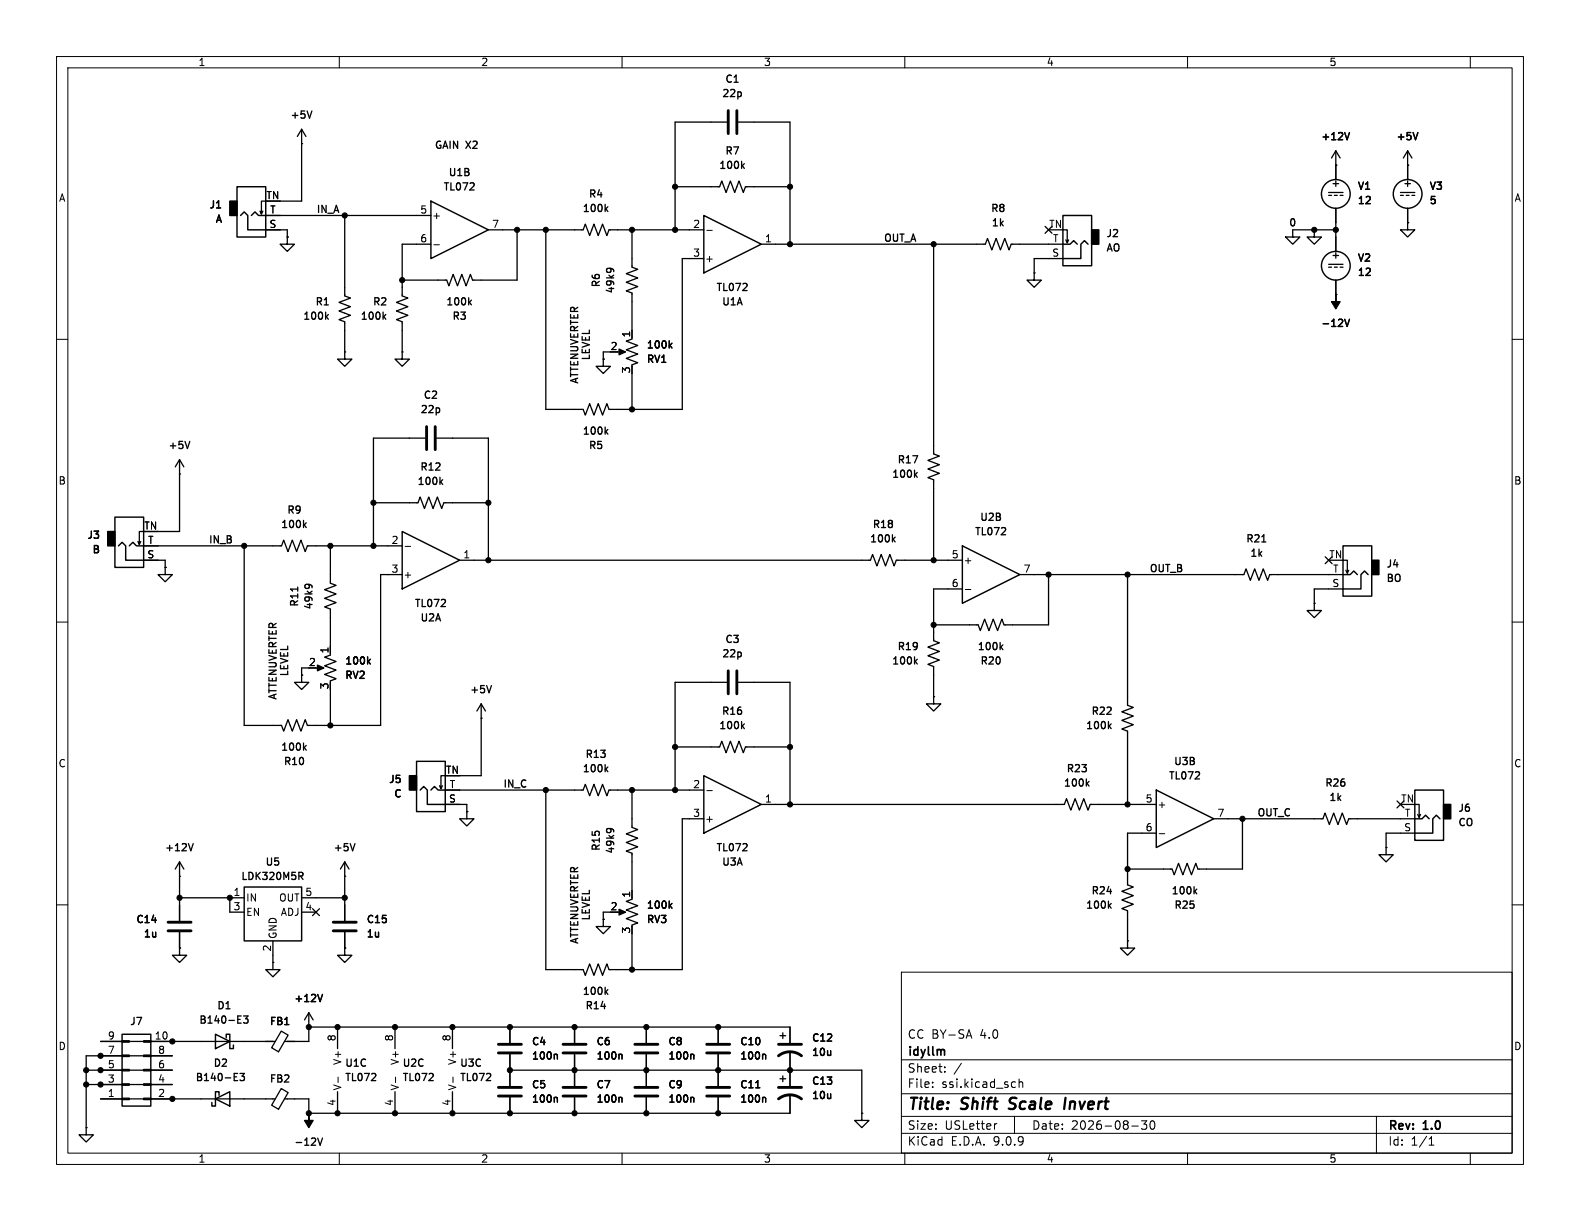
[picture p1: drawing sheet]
<svg xmlns="http://www.w3.org/2000/svg" width="279mm" height="216mm" viewBox="0 0 279 216" stroke-linecap="round" stroke-linejoin="round" font-family="sans-serif">
<g fill="none" stroke="#000" stroke-width=".18">
<path d="M10 10h259.4v195.9h-259.4zM12 12h255.4v191.9h-255.4zM60 10v2M110 10v2M160 10v2M210 10v2M260 10v2M76.7 43.3h1M125 40.7h1M10 60h2M267.4 60h2M71.6 96.6h1"/>
<path d="M10 110h2M170.7 104.2h1M267.4 110h2M125 139.8h1M205 147.4h1M10 160h2M159.4 171.9h108v32h-108zM267.4 160h2M59.8 190.5v.9M69.9 190.5v.9M80.1 190.5v.9M159.4 197.4h108"/>
<path d="M159.4 193.4h108M159.4 187.4h108M164.9 192.1v.2M164.9 191.4v.1M167.1 189.4v.2M167.1 188.7v.1M170 188l-1.3 1.9M171 183.2h.7M171.4 182.1l.5 1.5M176.3 198.7l-.3 .1M179.4 197.4v3M179.4 191.3l.2 .1"/>
<path d="M179.6 192.2l-.2 .1M180.2 190.8v1.5M180.2 191.4l.2-.1 .4 .1 .1 .9M200.1 199.1h1.2M201.9 198.2h.9l-.5 .6 .4 .1v.6l-.2 .2h-.4l-.2-.2M203.5 198.3l.2-.1a.81 .81 0 0 1 .6 .6 .81 .81 0 0 1-.3 .8l-.1 .1a.81 .81 0 0 1-.4-1.4zM243.4 197.4v6.5M60 203.9v2M110 203.9v2M159.4 200.4h108M160 203.9v2M210 203.9v2"/>
<path d="M252.7 202.5h.9M252.7 201.4l.4-.4v1.5M260 203.9v2"/>
</g>
<path d="M178.4 196l.3 .1M178.7 194.3l-.1 .2v.4M188.4 194.1l-.2 2" fill="none" stroke="#000" stroke-width=".4"/>
<g fill="none" stroke="#000" stroke-width=".23">
<path d="M55.2 19.6l-.5 1.3M131 16.4v.6M38.3 36.8h.7M46.5 37.3l-.3 .5M47 35.6h-.8v2.2l-.2-.5M47 38.1h29.2M53.3 25.4h.1M53.3 22.9l-.7 1.2M53.3 22.9l.8 1.2M53.3 22.9v12.7h-3.8M61 38.1v14.2l1 .4-2.1 .8 2.1 .7-2.1 .8 2.1 .8-2.1 .7 1.1 .4v5.3M83.1 33.6h.8"/>
<path d="M83.8 32.4v.5M107.1 36.9l.4 .5M107.5 36.6l-.5 .4M119.4 33h7.9l.3-1 .8 2 .8-2 .7 2 .8-2 .7 2 .4-1h7.9M128.5 21.6h-9.1v19M130.6 21.6h9.1v21.6M131.3 29.3l.3 .5M131.6 28.9l-.5 .5M234.9 34h2.6M234.9 34.5h.6M236 34.5h.5M236.2 29.2h.1"/>
<path d="M236.2 26.7v5.1M236.2 36.8v7.7M236.2 26.7l-.7 1.2M236.2 26.7l.8 1.2M237 34.5h.5M238.6 23.4l-.4 1.3M247.6 34h2.6M247.6 34.5h.6M248.7 34.5h.5M248.9 29.2h.1M248.9 39.4v1.2h1.3l-1.3 1.3-1.3-1.3h1.3M248.9 39.4h.1"/>
<path d="M248.9 26.7v5.1M248.9 36.8v2.6M248.9 26.7l-.7 1.2M248.9 26.7l.8 1.2M249.7 34.5h.5M250.7 23.4l-.4 1.3M47 40.6h3.8v1.3M50.8 41.9v1.3h-1.3l1.3 1.3 1.3-1.3h-1.3M50.8 41.9h.1M57.7 56l.4 .5M58.1 55.6l-.5 .5M67.9 56l.3 .5"/>
<path d="M68.2 55.6l-.5 .5M76.2 43.2h-5.1v9.1l1 .4-2 .8 2 .7-2 .8 2 .8-2 .7 1 .4v5.3M83 53.4l.4 .5M83.4 53.1l-.5 .5M86.4 40.6h16.7l.4-1 .8 2.1 .7-2.1 .8 2.1 .8-2.1 .7 2.1 .4-1.1h16.8M91.4 40.6v8.9h-7.8l-.4-1-.8 2-.7-2-.8 2-.8-2-.7 2-.4-1h-7.9M96.5 40.6v31.8h6.6l.4 1 .8-2 .7 2 .8-2 .8 2 .7-2 .4 1h12.9v-26.7h3.9M107.8 47.4l.2 .3v.2M108.5 47.8v-.1a.86 .86 0 0 0-1.2 0v.2M111.8 59.9l-1.1 .4 2.1 .8-2.1 .7 2.1 .8-2.1 .8 2.1 .7-1 .4v.3M111.8 40.6v6.6l1 .4-2.1 .8 2.1 .7-2.1 .8 2.1 .8-2.1 .7 1.1 .4v7.9M131.3 51.4h.8"/>
<path d="M132 50.2v.4M134.6 43.2h39.6l.4-1 .8 2 .7-2 .8 2 .8-2 .7 2 .4-1h9.2M165.1 43.2v37.1l1 .3-2 .8 2 .8-2 .7 2 .8-2 .8 1 .3v14.3M182.9 48.3v1.2h1.2l-1.2 1.3-1.3-1.3h1.3M182.9 48.3h.1M184.8 40l1.2 1.2M186 40l-1.2 1.2M188 40.6h.7v2.3l.3-.5M188 45.7h-5.1v2.6M188.5 42.4l.2 .5M227.3 41.9h2.6l-1.3 1.3zM228.6 41.9h.1"/>
<path d="M232.4 40.6v1.3h1.3l-1.3 1.3-1.3-1.3h1.3M232.4 40.6h.1M234.9 46.7h2.6M234.9 47.2h.6M236 47.2h.5M236.2 52.1h.1M236.2 40.6h-7.6v1.3M236.2 49.5v2.6M237 47.2h.5M237.8 56.5l.4 1.2 .4-1.2M33.6 78l-.5 1.3M61 62.2v1.3h1.2l-1.2 1.3-1.3-1.3h1.3"/>
<path d="M61 62.2h.1M71.1 62.2v1.3h1.3l-1.3 1.3-1.3-1.3h1.3M71.1 62.2h.1M75.2 77.5h-9.2v19M77.2 77.5h9.2v21.6M77.7 72.2v.6M106.7 63.5v1.3h1.2l-1.2 1.2-1.3-1.2h1.3M106.7 63.5h.1M107.1 76.3l.4 .5M107.5 75.9l-.5 .5M107.9 62.2h-1.2v1.3M109.2 62.2h1"/>
<path d="M111.8 66v6.4M118.5 61.1l.3 .4M118.8 60.7l-.5 .5M24.9 95.8l-.3 .5M25.4 94h-.8v2.3l-.2-.5M25.4 96.5h24.4l.4-1 .7 2 .8-2 .8 2 .7-2 .8 2 .4-1h16.7M25.4 99.1h3.8v1.2M31.7 83.8h.1M31.7 81.3v12.7h-3.8M31.7 81.3l-.7 1.3M31.7 81.3l.8 1.3M43.2 96.5v31.8h6.6l.4 1 .7-2 .8 2 .8-2 .7 2 .8-2 .4 1h12.9v-26.7h3.8"/>
<path d="M53.8 92.8l.4 .5M54.2 92.4l-.5 .5M58.4 96.5v6.6l1 .4-2 .8 2 .7-2 .8 2 .8-2 .7 1 .4v7.9M66 88.9h7.9l.4-1 .8 2 .7-2 .8 2 .7-2 .8 2 .4-1h7.9M77.9 85.2l.4 .5M78.3 84.8l-.5 .5M81.3 99.1h72.6l.4-1.1 .8 2.1 .7-2.1 .8 2.1 .8-2.1 .7 2.1 .4-1h11.7M157.9 95.3l.4 .5M158.3 95l-.5 .5M161.8 83.9l.4 .5M162.2 83.5l-.5 .5M177 94.6h.8"/>
<path d="M177.8 93.4v.4M223.1 95.8h.8M234.3 98.5l1.3 1.2M235.6 98.5l-1.3 1.2M237.5 99.1h.8v2.2l.2-.5M29.2 100.3v1.3h-1.3l1.3 1.3 1.3-1.3h-1.3M29.2 100.3h.1M52.6 103.8v.7M53.3 119.4v1.3h1.3l-1.3 1.2-1.2-1.2h1.2M53.3 119.4h.1M54.5 103.3l.2 .3v.2M54.6 118.1h-1.3v1.3"/>
<path d="M55.2 103.7l-.1-.1a.86 .86 0 0 0-1.2 0v.2M55.9 118.1h1M58.4 115.8l-1 .4 2 .8-2 .7 2 .8-2 .8 2 .7-1 .4v.3M65.1 116.9l.4 .5M65.5 116.6l-.5 .5M78 107.3h.8M78.7 106.1v.4M131 115.4v.6M161.8 116.9l.4 .5M162.2 116.6l-.5 .5M170.2 104.1h-5.1v9.2l1 .4-2 .7 2 .8-2 .8 2 .7-2 .8 1 .4v5.3M177 114.4l.3 .5"/>
<path d="M177.3 114l-.4 .5M180.3 101.6h39.7l.3-1 .8 2 .8-2 .7 2 .8-2 .8 2 .3-1h13M185.4 101.6v8.9h-7.9l-.3-1-.8 2-.8-2-.7 2-.8-2-.7 2-.4-1h-7.9M199.4 101.6v23.1l1 .4-2 .8 2 .7-2 .8 2 .7-2 .8 1 .4v12.9M232.4 106.7v1.3h1.3l-1.3 1.2-1.3-1.2h1.3M232.4 106.7h.1M237.5 104.1h-5.1v2.6M238 100.8l.3 .5M53.8 132.2l.4 .5M54.2 131.8l-.5 .5M58.4 121.9v6.4M78.2 138.9l-.2 .5"/>
<path d="M78.7 137.2h-.7v2.2l-.3-.5M78.7 139.7h24.4l.4-1 .8 2 .7-2 .8 2 .8-2 .7 2 .4-1h16.8M85.1 127h.1M85.1 124.5l-.8 1.2M85.1 124.5l.8 1.2M85.1 124.5v12.7h-3.8M86.9 121.2l-.4 1.3M96.5 139.7v31.8h6.6l.4 1 .8-2.1 .7 2.1 .8-2.1 .8 2.1 .7-2.1 .4 1.1h12.9v-26.7h3.9M107.1 136l.4 .5M107.5 135.6l-.5 .5M111.8 139.7v6.6l1 .4-2.1 .7 2.1 .8-2.1 .8 2.1 .7-2.1 .8 1.1 .4v7.9M119.4 132.1h7.9l.3-1 .8 2 .8-2 .7 2 .8-2 .7 2 .4-1h7.9"/>
<path d="M128.5 120.7h-9.1v19M130.6 120.7h9.1v21.5M131.3 128.4l.3 .4M131.6 128l-.5 .5M165.1 123.2v1.3h1.3l-1.3 1.2-1.3-1.2h1.3M165.1 123.2h.1M192.2 138.5l.4 .5M192.6 138.2l-.5 .4M196.1 128.4l.4 .4M196.5 128l-.5 .5M211.3 137.7h.8M212.1 136.6v.4"/>
<path d="M31.7 154.9h.1M31.7 152.4l-.7 1.3M31.7 152.4l.8 1.3M31.7 152.4v10.4M31.7 158.8h11.5M34.2 149.2l-.5 1.2M40.6 158.8v2.5h2.6M52.9 154.2h.4l.3 .3-.1 .4h-.6M53.2 154.9l.4 .6M53.3 158.8h7.7M61 154.9h.1M61 152.4v10.4"/>
<path d="M61 152.4l-.8 1.3M61 152.4l.7 1.3M62.8 149.2l-.4 1.2M78.7 142.2h3.8v1.3M82.5 143.5v1.3h-1.2l1.2 1.3 1.3-1.3h-1.3M82.5 143.5h.1M107.8 146.5l.2 .2v.3M108.5 146.9v-.2a.86 .86 0 0 0-1.2 0v.3M111.8 159l-1.1 .4 2.1 .7-2.1 .8 2.1 .8-2.1 .7 2.1 .8-1 .4v.2M118.8 159.7l-.5 .5M131.3 150.4h.8M132 149.3v.4"/>
<path d="M134.6 142.2h53.6l.4-1 .8 2.1 .7-2.1 .8 2.1 .7-2.1 .8 2.1 .4-1.1h11.7M196.5 159.7l-.5 .5M204.5 147.3h-5.1v9.2l1 .3-2 .8 2 .8-2 .7 2 .8-2 .8 1 .3v5.4M211.3 157.6l.3 .5M211.6 157.2l-.4 .5M214.6 144.8h19.3l.4-1 .8 2 .7-2 .8 2 .8-2 .7 2 .4-1h11.7M219.7 144.8v8.9h-7.9l-.3-1-.8 2-.8-2-.7 2-.8-2-.8 2-.3-1h-7.9M245.1 149.9v1.2h1.3l-1.3 1.3-1.3-1.3h1.3M245.1 149.9h.1M247 141.6l1.3 1.2M248.3 141.6l-1.3 1.2M250.2 142.2h.8v2.3l.2-.5"/>
<path d="M250.2 147.3h-5.1v2.6M250.7 144l.3 .5M31.7 167.6v1.3h1.3l-1.3 1.3-1.2-1.3h1.2M31.7 167.6h.1M31.7 164.8v2.8M42 179.6h.7M43.1 179.6h.8l-.5 .5 .4 .2v.5l-.2 .1-.5-.1M48.3 170.2v1.3h1.2l-1.2 1.2-1.3-1.2h1.3M48.3 170.2h.1M48.3 166.4v3.8M53.3 161.3h2.6M54.6 179.1v5.1h-4.3"/>
<path d="M54.6 179.1l-.8 1.2M54.6 179.1l.8 1.2M55.3 160.7l1.2 1.2M56.5 160.7l-1.2 1.2M57 175.8l-.4 1.3M61 167.6v1.3h1.2l-1.2 1.3-1.3-1.3h1.3M61 167.6h.1M61 164.8v2.8M106.7 162.6v1.2h1.2l-1.2 1.3-1.3-1.3h1.3M106.7 162.6h.1M107.1 175.4l.4 .4M107.5 175l-.5 .5"/>
<path d="M107.9 161.3h-1.2v1.3M109.2 161.3h1M111.8 165.1v6.4M118.5 160.1l.3 .5M196.1 160.1l.4 .5M199.4 166.4v1.2h1.3l-1.3 1.3-1.3-1.3h1.3M199.4 166.4h.1M15.2 199.4v1.3h-1.2l1.2 1.2 1.3-1.2h-1.3M15.2 199.4h.1M15.2 191.8h15.3M15.2 189.2h15.3M17.8 194.3h30.8"/>
<path d="M17.8 184.2h30.8M21.6 194.2h1.3v.2h-1.3zM21.6 191.6h1.3v.3h-1.3zM21.6 189.1h1.3v.3h-1.3zM21.6 186.6h1.3v.2h-1.3zM21.6 184h1.3v.3h-1.3zM25.4 194.2h1.3v.2h-1.3zM25.4 191.6h1.3v.3h-1.3zM25.4 189.1h1.3v.3h-1.3zM25.4 186.6h1.3v.2h-1.3zM25.4 184h1.3v.3h-1.3zM30.5 186.7h-15.3v12.7"/>
<path d="M41.4 191.1h.6M41.4 189.8h.6M42 180.9h.7M42.4 189.8h.8l-.4 .5 .4 .1v.6l-.2 .1-.6-.1M49.7 182.3l1.3 .7-1.7 3-1.3-.7zM49.7 192.5l1.3 .7-1.7 2.9-1.3-.7zM50.3 194.3h4.3v2.6M50.3 181.2h.8M54.6 181.6h.1M54.6 196.9h.1M54.6 181.6h85.1v2.8M59.7 181.6v3.8"/>
<path d="M59.7 193v3.9M65.7 191.1h.8M66.4 189.9v.4M69.8 181.6v3.8M69.8 193v3.9M75.8 191.1h.8M76.6 189.9v.4M80 181.6v3.8M80 193v3.9M86 191.1h.8M86.7 189.9v.4M90.2 189.2h62.2v7.7"/>
<path d="M90.2 181.6v2.8M90.2 186.4v5.6M90.2 194.1v2.8M98.2 186.4l.4 .2v.7M98.2 194l.4 .2v.7M101.6 181.6v2.8M101.6 186.4v5.6M101.6 194.1v2.8M109.6 186.4l.4 .2v.7M109.6 194l.4 .2v.7M114.3 181.6v2.8M114.3 186.4v5.6"/>
<path d="M114.3 194.1v2.8M122.3 186.4l.4 .2v.7M122.3 194l.4 .2v.7M127 181.6v2.8M127 186.4v5.6M127 194.1v2.8M133.6 192.3h.8M135 186.4l.4 .2v.7M135 194l.4 .2v.7M137.9 183.1h1M137.9 190.8h1M138.4 182.6v1"/>
<path d="M138.4 190.2v1.1M139.7 185.9v6.1M139.7 193.5v3.4h-85.1M146.9 185.8v.8M146.9 193.4v.9M146.9 186.5l-.1 .1M146.9 194.1l-.1 .1M152.4 196.9v1.2h1.3l-1.3 1.3-1.3-1.3h1.3M152.4 196.9h.1M56.2 201.2l.4 1.3 .4-1.3"/>
</g>
<path d="M40.6 35.6h1.3v2.5h-1.3zM193 40.6h1.3v2.6h-1.3zM19 94h1.3v2.5h-1.3zM242.6 99.1h1.2v2.5h-1.2zM72.4 137.2h1.3v2.5h-1.3zM255.3 142.2h1.2v2.6h-1.2z" fill="#000" stroke="#000" stroke-width=".25"/>
<g fill="none" stroke="#000" stroke-width=".25">
<path d="M41.9 33h5.1v8.9h-5.1zM42.5 38.1l.7-.6 .6 .6v2.5h3.2M44.4 38.1l.7-.6 .6 .6h1.3M76.2 35.6l10.2 5-10.2 5.1zM124.5 38.1l10.1 5.1-10.1 5.1zM188 38.1h5v8.9h-5zM188 43.2h1.2l.7-.7 .6 .7M192.4 43.2l-.6-.7-.7 .7v2.5h-3.1M20.3 91.4h5.1v8.9h-5.1zM21 96.5l.6-.6 .6 .6v2.6h3.2M22.9 96.5l.6-.6 .6 .6h1.3M71.1 94l10.2 5.1-10.2 5z"/>
<path d="M170.2 96.5l10.1 5.1-10.1 5.1zM237.5 96.5h5.1v8.9h-5.1zM237.5 101.6h1.3l.6-.6 .6 .6M241.9 101.6l-.6-.6-.6 .6v2.5h-3.2M73.7 134.6h5v8.9h-5zM74.3 139.7l.6-.6 .7 .6v2.5h3.1M76.2 139.7l.6-.6 .7 .6h1.2M124.5 137.2l10.1 5-10.1 5.1zM204.5 139.7l10.1 5.1-10.1 5.1zM250.2 139.7h5.1v8.9h-5.1zM43.2 156.8h10.1v9.6h-10.1zM250.2 144.8h1.3l.6-.7 .6 .7"/>
<path d="M254.6 144.8l-.6-.7-.6 .7v2.5h-3.2M21.6 182.9h5.1v12.7h-5.1zM38.1 194.3l2.5-1.3v2.6zM38.1 182.9l2.5 1.3-2.5 1.2zM38.7 193.7v-.7h-.6v2.6h-.6v-.7M40 183.5v-.6h.6v2.5h.7v-.6"/>
<circle cx="236.2" cy="34.3" r="2.54"/>
<circle cx="248.9" cy="34.3" r="2.54"/>
<circle cx="236.2" cy="47" r="2.54"/>
</g>
<g fill="none" stroke="#000" stroke-width=".51">
<path d="M128.8 19.6v4M130.3 19.6v4M75.4 75.4v4.1M77 75.4v4.1M128.8 118.6v4.1M130.3 118.6v4.1M29.7 163.1h4.1M29.7 164.6h4.1M58.9 163.1h4.1M58.9 164.6h4.1M88.1 184.7h4.1M88.1 186.2h4.1"/>
<path d="M88.1 192.3h4.1M88.1 193.8h4.1M99.6 184.7h4M99.6 186.2h4M99.6 192.3h4M99.6 193.8h4M112.3 184.7h4M112.3 186.2h4M112.3 192.3h4M112.3 193.8h4M125 184.7h4M125 186.2h4"/>
<path d="M125 192.3h4M125 193.8h4M137.7 186.7a3.3 3.3 0 0 1 4 0M137.7 194.3a3.3 3.3 0 0 1 4 0M137.7 184.7h4M137.7 192.3h4"/>
</g>
<path d="M236.2 52.1v1.2h.8l-.8 1.3-.7-1.3h.7zM109.5 61.7l1.1 .5-1.1 .5zM56.1 117.6l1.2 .5-1.2 .5zM109.5 160.8l1.1 .5-1.1 .5zM54.6 196.9v1.2h.8l-.8 1.3-.8-1.3h.8z" fill="#000" stroke="#000" stroke-width=".23"/>
<g fill="#000" stroke="#000" stroke-width=".18">
<circle cx="61" cy="38.1" r=".46"/>
<circle cx="119.4" cy="33" r=".46"/>
<circle cx="139.7" cy="33" r=".46"/>
<circle cx="71.1" cy="49.5" r=".46"/>
<circle cx="91.4" cy="40.6" r=".46"/>
<circle cx="96.5" cy="40.6" r=".46"/>
<circle cx="111.8" cy="40.6" r=".46"/>
<circle cx="119.4" cy="40.6" r=".46"/>
<circle cx="139.7" cy="43.2" r=".46"/>
<circle cx="165.1" cy="43.2" r=".46"/>
<circle cx="232.4" cy="40.6" r=".46"/>
<circle cx="236.2" cy="40.6" r=".46"/>
<circle cx="111.8" cy="72.4" r=".46"/>
<circle cx="43.2" cy="96.5" r=".46"/>
<circle cx="58.4" cy="96.5" r=".46"/>
<circle cx="66" cy="88.9" r=".46"/>
<circle cx="66" cy="96.5" r=".46"/>
<circle cx="86.4" cy="99.1" r=".46"/>
<circle cx="86.4" cy="88.9" r=".46"/>
<circle cx="165.1" cy="99.1" r=".46"/>
<circle cx="165.1" cy="110.5" r=".46"/>
<circle cx="185.4" cy="101.6" r=".46"/>
<circle cx="199.4" cy="101.6" r=".46"/>
<circle cx="58.4" cy="128.3" r=".46"/>
<circle cx="96.5" cy="139.7" r=".46"/>
<circle cx="111.8" cy="139.7" r=".46"/>
<circle cx="119.4" cy="139.7" r=".46"/>
<circle cx="119.4" cy="132.1" r=".46"/>
<circle cx="139.7" cy="132.1" r=".46"/>
<circle cx="31.7" cy="158.8" r=".46"/>
<circle cx="40.6" cy="158.8" r=".46"/>
<circle cx="61" cy="158.8" r=".46"/>
<circle cx="139.7" cy="142.2" r=".46"/>
<circle cx="199.4" cy="153.7" r=".46"/>
<circle cx="199.4" cy="142.2" r=".46"/>
<circle cx="219.7" cy="144.8" r=".46"/>
<circle cx="111.8" cy="171.5" r=".46"/>
<circle cx="15.2" cy="189.2" r=".46"/>
<circle cx="15.2" cy="191.8" r=".46"/>
<circle cx="17.8" cy="186.7" r=".46"/>
<circle cx="17.8" cy="189.2" r=".46"/>
<circle cx="17.8" cy="191.8" r=".46"/>
<circle cx="30.5" cy="184.2" r=".46"/>
<circle cx="30.5" cy="194.3" r=".46"/>
<circle cx="54.6" cy="181.6" r=".46"/>
<circle cx="54.6" cy="196.9" r=".46"/>
<circle cx="59.7" cy="181.6" r=".46"/>
<circle cx="59.7" cy="196.9" r=".46"/>
<circle cx="69.8" cy="181.6" r=".46"/>
<circle cx="69.8" cy="196.9" r=".46"/>
<circle cx="80" cy="181.6" r=".46"/>
<circle cx="80" cy="196.9" r=".46"/>
<circle cx="90.2" cy="189.2" r=".46"/>
<circle cx="90.2" cy="181.6" r=".46"/>
<circle cx="90.2" cy="196.9" r=".46"/>
<circle cx="101.6" cy="181.6" r=".46"/>
<circle cx="101.6" cy="189.2" r=".46"/>
<circle cx="101.6" cy="196.9" r=".46"/>
<circle cx="114.3" cy="181.6" r=".46"/>
<circle cx="114.3" cy="189.2" r=".46"/>
<circle cx="114.3" cy="196.9" r=".46"/>
<circle cx="127" cy="181.6" r=".46"/>
<circle cx="127" cy="189.2" r=".46"/>
<circle cx="127" cy="196.9" r=".46"/>
<circle cx="139.7" cy="189.2" r=".46"/>
</g>
<g font-size="2.8">
<text x="160.4" y="196.8">Title:</text>
<text x="170.1" y="196.8">Shift</text>
<text x="179.3" y="196.8">Scale</text>
<text x="189.8" y="196.8">Invert</text>
</g>
<g font-size="2.1">
<text x="160.4" y="183.9">CC BY-SA</text>
<text x="173.4" y="183.9">4.0</text>
<text x="160.4" y="189.9">Sheet:</text>
<text x="160.4" y="187.1">idyllm</text>
<text x="160.4" y="192.6">File:</text>
<text x="166.5" y="192.6">ssi.kicad_sch</text>
<text x="160.4" y="202.8">KiCad</text>
<text x="160.4" y="200">Size:</text>
<text x="167.1" y="200">USLetter</text>
<text x="168.1" y="202.8">E.D.A.</text>
<text x="175.7" y="202.8">9.0.9</text>
<text x="182.4" y="200">Date:</text>
<text x="189.4" y="200">2026-08-30</text>
<text x="245.4" y="200.2">Rev:</text>
<text x="245.4" y="202.8">Id:</text>
<text x="249.5" y="202.8">1/1</text>
<text x="251.8" y="200.2">1.0</text>
</g>
<g font-size="1.8">
<text x="35" y="11.9">1</text>
<text x="85" y="11.9">2</text>
<text x="135" y="11.9">3</text>
<text x="185" y="11.9">4</text>
<text x="235" y="11.9">5</text>
<text x="127.5" y="17.5">22p</text>
<text x="128.1" y="14.9">C1</text>
<text x="51.2" y="21.3">+5V</text>
<text x="76.7" y="26.6">GAIN</text>
<text x="82.4" y="26.6">X2</text>
<text x="128.1" y="27.6">R7</text>
<text x="233.5" y="25.1">+12V</text>
<text x="246.8" y="25.1">+5V</text>
<text x="10.3" y="35.9">A</text>
<text x="47" y="35.3">TN</text>
<text x="78.3" y="34">TL072</text>
<text x="79.2" y="31.5">U1B</text>
<text x="104" y="35.3">R4</text>
<text x="127" y="30.2">100k</text>
<text x="235.2" y="33.4">+</text>
<text x="239.9" y="33.9">V1</text>
<text x="247.9" y="33.4">+</text>
<text x="252.6" y="33.9">V3</text>
<text x="267.7" y="35.9">A</text>
<text x="36.9" y="37.2">J1</text>
<text x="38" y="39.7">A</text>
<text x="47.6" y="40.4">S</text>
<text x="47.7" y="37.8">T</text>
<text x="55.9" y="37.8">IN_A</text>
<text x="74.2" y="37.8">5</text>
<text x="76.3" y="39">+</text>
<text x="86.9" y="40.4">7</text>
<text x="102.9" y="37.8">100k</text>
<text x="122.5" y="40.4">2</text>
<text x="175.1" y="37.8">R8</text>
<text x="175.2" y="40.3">1k</text>
<text x="185.4" y="40.4">TN</text>
<text x="227.8" y="40.3">0</text>
<text x="239.9" y="36.4">12</text>
<text x="252.6" y="36.4">5</text>
<text x="74.2" y="42.9">6</text>
<text x="122.5" y="45.5">3</text>
<text x="124.6" y="46.6">+</text>
<text x="135.2" y="42.9">1</text>
<text x="156.2" y="42.8">OUT_A</text>
<text x="186" y="45.5">S</text>
<text x="186.1" y="42.9">T</text>
<text x="195.5" y="42.3">J2</text>
<text x="195.5" y="44.8">AO</text>
<text x="235.2" y="46.1">+</text>
<text x="239.9" y="46.6">V2</text>
<text x="106.4" y="51" transform="rotate(-90 106.4 51)">R6</text>
<text x="108.9" y="52.1" transform="rotate(-90 108.9 52.1)">49k9</text>
<text x="126.5" y="51.8">TL072</text>
<text x="239.9" y="49.1">12</text>
<text x="53.4" y="56.9">100k</text>
<text x="55.6" y="54.3">R1</text>
<text x="63.6" y="56.9">100k</text>
<text x="65.8" y="54.3">R2</text>
<text x="78.7" y="54.3">100k</text>
<text x="79.8" y="56.9">R3</text>
<text x="111.5" y="59.8" transform="rotate(-90 111.5 59.8)">1</text>
<text x="127.5" y="54.3">U1A</text>
<text x="233.5" y="58.1">-12V</text>
<text x="104.6" y="63.9" transform="rotate(-90 104.6 63.9)">LEVEL</text>
<text x="107.9" y="62">2</text>
<text x="114.2" y="64.5">RV1</text>
<text x="114.2" y="61.9">100k</text>
<text x="74.7" y="70.8">C2</text>
<text x="102.6" y="68" transform="rotate(-90 102.6 68)">ATTENUVERTER</text>
<text x="111.5" y="66.1" transform="rotate(-90 111.5 66.1)">3</text>
<text x="74.2" y="73.4">22p</text>
<text x="102.9" y="77.2">100k</text>
<text x="29.6" y="79.7">+5V</text>
<text x="74.1" y="83.5">R12</text>
<text x="104" y="79.7">R5</text>
<text x="158.5" y="82.3">R17</text>
<text x="10.3" y="85.9">B</text>
<text x="73.7" y="86.1">100k</text>
<text x="157.6" y="84.8">100k</text>
<text x="267.7" y="85.9">B</text>
<text x="15.3" y="95.6">J3</text>
<text x="25.4" y="93.7">TN</text>
<text x="49.5" y="93.7">100k</text>
<text x="50.6" y="91.1">R9</text>
<text x="154.1" y="93.7">R18</text>
<text x="172.2" y="95">TL072</text>
<text x="173.1" y="92.4">U2B</text>
<text x="16.2" y="98.1">B</text>
<text x="26" y="98.8">S</text>
<text x="26.1" y="96.3">T</text>
<text x="36.8" y="96.2">IN_B</text>
<text x="69.1" y="101.3">3</text>
<text x="69.1" y="96.3">2</text>
<text x="81.8" y="98.8">1</text>
<text x="153.7" y="96.2">100k</text>
<text x="168.2" y="98.8">5</text>
<text x="170.3" y="99.9">+</text>
<text x="180.9" y="101.3">7</text>
<text x="203.2" y="101.3">OUT_B</text>
<text x="220.2" y="96.2">R21</text>
<text x="220.9" y="98.8">1k</text>
<text x="235" y="98.8">TN</text>
<text x="235.6" y="101.3">T</text>
<text x="245" y="100.7">J4</text>
<text x="53" y="107.5" transform="rotate(-90 53 107.5)">R11</text>
<text x="55.6" y="108" transform="rotate(-90 55.6 108)">49k9</text>
<text x="71.2" y="102.5">+</text>
<text x="73.2" y="107.7">TL072</text>
<text x="168.2" y="103.9">6</text>
<text x="235.5" y="103.9">S</text>
<text x="245" y="103.2">BO</text>
<text x="74.2" y="110.2">U2A</text>
<text x="51.3" y="119.8" transform="rotate(-90 51.3 119.8)">LEVEL</text>
<text x="54.5" y="117.9">2</text>
<text x="58.2" y="115.6" transform="rotate(-90 58.2 115.6)">1</text>
<text x="60.9" y="117.8">100k</text>
<text x="127.5" y="116.5">22p</text>
<text x="128.1" y="114">C3</text>
<text x="157.6" y="117.8">100k</text>
<text x="158.5" y="115.3">R19</text>
<text x="172.7" y="115.3">100k</text>
<text x="173.2" y="117.8">R20</text>
<text x="49.2" y="123.9" transform="rotate(-90 49.2 123.9)">ATTENUVERTER</text>
<text x="58.2" y="122" transform="rotate(-90 58.2 122)">3</text>
<text x="60.9" y="120.4">RV2</text>
<text x="82.9" y="122.9">+5V</text>
<text x="127" y="129.2">100k</text>
<text x="127.5" y="126.7">R16</text>
<text x="191.9" y="129.2">100k</text>
<text x="192.8" y="126.7">R22</text>
<text x="10.3" y="135.9">C</text>
<text x="49.5" y="133.1">100k</text>
<text x="50" y="135.6">R10</text>
<text x="78.8" y="136.9">TN</text>
<text x="102.9" y="136.9">100k</text>
<text x="103.3" y="134.3">R13</text>
<text x="188.4" y="136.9">R23</text>
<text x="207.4" y="135.6">U3B</text>
<text x="267.7" y="135.9">C</text>
<text x="68.6" y="138.8">J5</text>
<text x="69.5" y="141.3">C</text>
<text x="79.3" y="142">S</text>
<text x="79.4" y="139.4">T</text>
<text x="88.9" y="139.4">IN_C</text>
<text x="122.5" y="139.4">2</text>
<text x="135.2" y="142">1</text>
<text x="188" y="139.4">100k</text>
<text x="202.5" y="142">5</text>
<text x="204.6" y="143.1">+</text>
<text x="206.5" y="138.1">TL072</text>
<text x="234.2" y="139.4">R26</text>
<text x="234.9" y="141.9">1k</text>
<text x="247.7" y="142">TN</text>
<text x="257.7" y="143.9">J6</text>
<text x="122.5" y="144.5">3</text>
<text x="124.6" y="145.6">+</text>
<text x="202.5" y="147.1">6</text>
<text x="215.2" y="144.5">7</text>
<text x="222.2" y="144.4">OUT_C</text>
<text x="248.2" y="147.1">S</text>
<text x="248.3" y="144.5">T</text>
<text x="257.7" y="146.4">CO</text>
<text x="29" y="150.8">+12V</text>
<text x="42.5" y="155.9">LDK320M5R</text>
<text x="46.8" y="153.4">U5</text>
<text x="58.8" y="150.8">+5V</text>
<text x="106.4" y="150.7" transform="rotate(-90 106.4 150.7)">R15</text>
<text x="108.9" y="151.1" transform="rotate(-90 108.9 151.1)">49k9</text>
<text x="126.5" y="150.8">TL072</text>
<text x="127.5" y="153.4">U3A</text>
<text x="41.2" y="158.5">1</text>
<text x="41.2" y="161">3</text>
<text x="43.4" y="159.6">IN</text>
<text x="49.3" y="159.6">OUT</text>
<text x="53.9" y="158.5">5</text>
<text x="53.9" y="161">4</text>
<text x="107.9" y="161">2</text>
<text x="111.5" y="158.8" transform="rotate(-90 111.5 158.8)">1</text>
<text x="114.2" y="161">100k</text>
<text x="191.9" y="161">100k</text>
<text x="192.8" y="158.5">R24</text>
<text x="207" y="158.5">100k</text>
<text x="207.5" y="161">R25</text>
<text x="23.9" y="163.5">C14</text>
<text x="25.3" y="166.1">1u</text>
<text x="43.4" y="162.2">EN</text>
<text x="49.1" y="166.1" transform="rotate(-90 49.1 166.1)">GND</text>
<text x="49.6" y="162.2">ADJ</text>
<text x="64.7" y="166.1">1u</text>
<text x="64.7" y="163.5">C15</text>
<text x="102.6" y="167.1" transform="rotate(-90 102.6 167.1)">ATTENUVERTER</text>
<text x="104.6" y="163" transform="rotate(-90 104.6 163)">LEVEL</text>
<text x="111.5" y="165.2" transform="rotate(-90 111.5 165.2)">3</text>
<text x="114.2" y="163.5">RV3</text>
<text x="48" y="168.3" transform="rotate(-90 48 168.3)">2</text>
<text x="38.2" y="178.8">D1</text>
<text x="51.9" y="177.5">+12V</text>
<text x="102.9" y="176.2">100k</text>
<text x="103.3" y="178.8">R14</text>
<text x="10.3" y="185.9">D</text>
<text x="19" y="183.9">9</text>
<text x="22.8" y="181.6">J7</text>
<text x="27.3" y="183.9">10</text>
<text x="35.1" y="181.3">B140-E3</text>
<text x="47.5" y="181.6">FB1</text>
<text x="59.4" y="184.2" transform="rotate(-90 59.4 184.2)">8</text>
<text x="69.6" y="184.2" transform="rotate(-90 69.6 184.2)">8</text>
<text x="79.8" y="184.2" transform="rotate(-90 79.8 184.2)">8</text>
<text x="93.9" y="185.1">C4</text>
<text x="105.3" y="185.1">C6</text>
<text x="118" y="185.1">C8</text>
<text x="130.7" y="185.1">C10</text>
<text x="143.4" y="184.5">C12</text>
<text x="267.7" y="185.9">D</text>
<text x="19" y="191.5">3</text>
<text x="19" y="189">5</text>
<text x="19" y="186.4">7</text>
<text x="27.9" y="191.5">4</text>
<text x="27.9" y="189">6</text>
<text x="27.9" y="186.4">8</text>
<text x="34.4" y="191.5">B140-E3</text>
<text x="37.6" y="188.9">D2</text>
<text x="47.5" y="191.7">FB2</text>
<text x="60.6" y="188.4" transform="rotate(-90 60.6 188.4)">V+</text>
<text x="60.9" y="188.9">U1C</text>
<text x="60.9" y="191.5">TL072</text>
<text x="70.7" y="188.4" transform="rotate(-90 70.7 188.4)">V+</text>
<text x="71" y="188.9">U2C</text>
<text x="71" y="191.5">TL072</text>
<text x="80.9" y="188.4" transform="rotate(-90 80.9 188.4)">V+</text>
<text x="81.2" y="188.9">U3C</text>
<text x="81.2" y="191.5">TL072</text>
<text x="93.9" y="187.7">100n</text>
<text x="105.3" y="187.7">100n</text>
<text x="118" y="187.7">100n</text>
<text x="130.7" y="187.7">100n</text>
<text x="143.4" y="187">10u</text>
<text x="19" y="194.1">1</text>
<text x="27.9" y="194.1">2</text>
<text x="59.4" y="195.7" transform="rotate(-90 59.4 195.7)">4</text>
<text x="60.6" y="192.9" transform="rotate(-90 60.6 192.9)">V-</text>
<text x="69.6" y="195.7" transform="rotate(-90 69.6 195.7)">4</text>
<text x="70.7" y="192.9" transform="rotate(-90 70.7 192.9)">V-</text>
<text x="79.8" y="195.7" transform="rotate(-90 79.8 195.7)">4</text>
<text x="80.9" y="192.9" transform="rotate(-90 80.9 192.9)">V-</text>
<text x="93.9" y="192.7">C5</text>
<text x="93.9" y="195.3">100n</text>
<text x="105.3" y="192.7">C7</text>
<text x="105.3" y="195.3">100n</text>
<text x="118" y="192.7">C9</text>
<text x="118" y="195.3">100n</text>
<text x="130.7" y="195.3">100n</text>
<text x="130.7" y="192.7">C11</text>
<text x="143.4" y="192.1">C13</text>
<text x="143.4" y="194.7">10u</text>
<text x="51.9" y="202.9">-12V</text>
<text x="35" y="205.8">1</text>
<text x="85" y="205.8">2</text>
<text x="135" y="205.8">3</text>
<text x="185" y="205.8">4</text>
<text x="235" y="205.8">5</text>
</g>
</svg>
